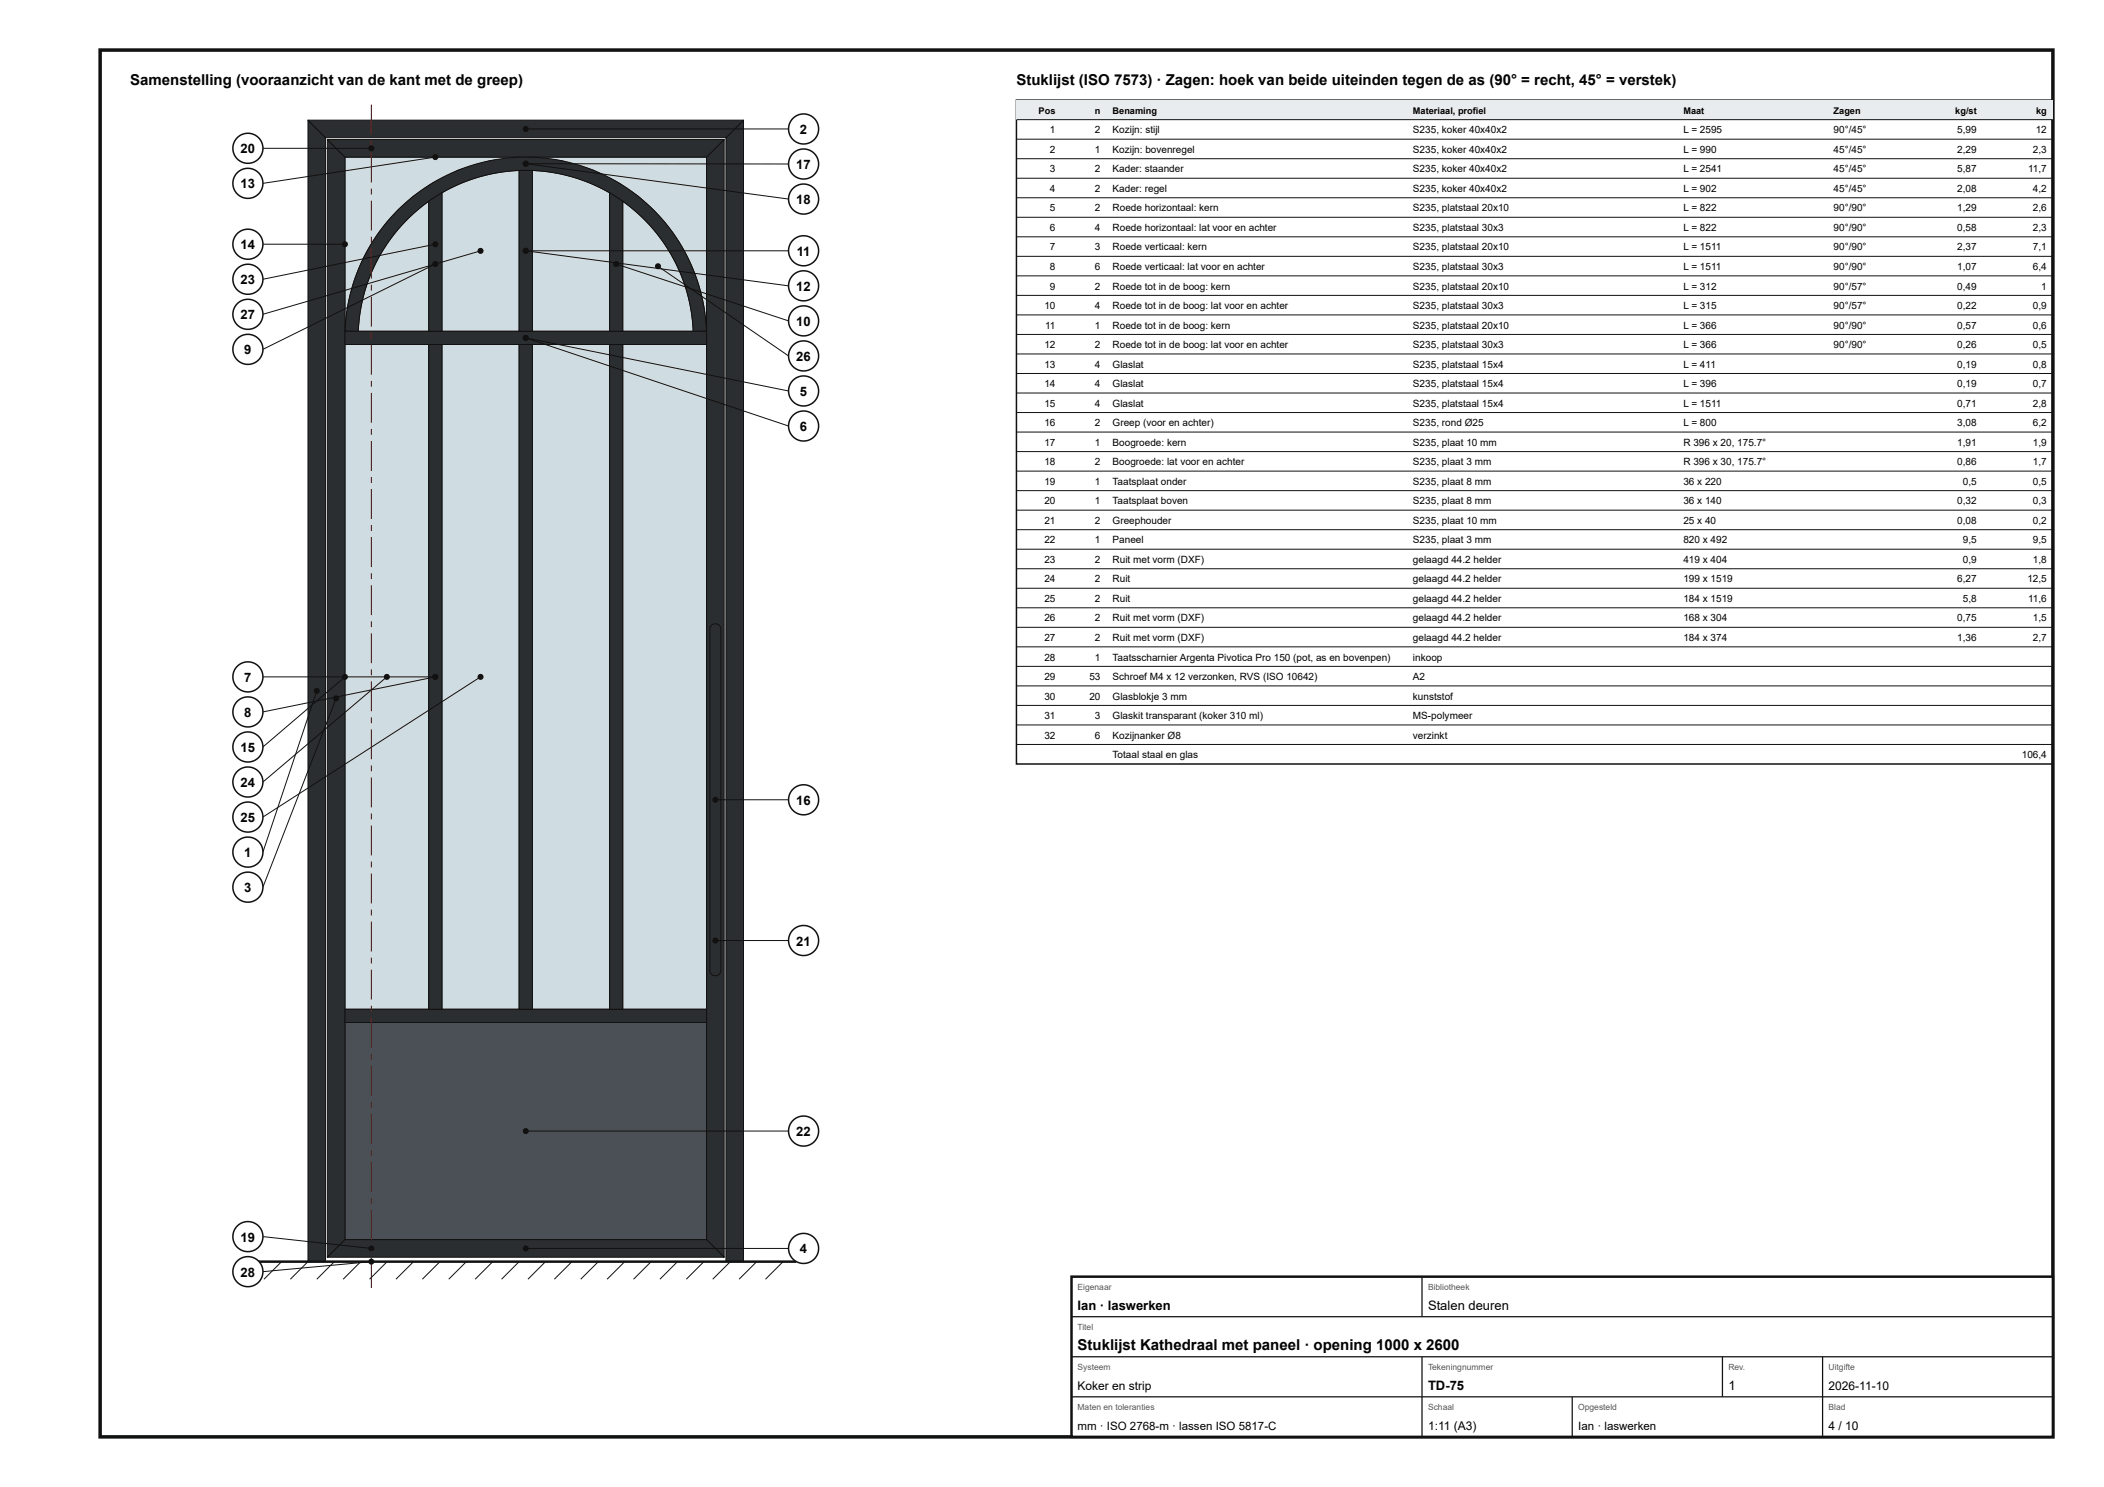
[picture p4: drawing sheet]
<svg xmlns="http://www.w3.org/2000/svg" width="420mm" height="297mm" viewBox="0 0 420 297" stroke-linecap="round" stroke-linejoin="round" font-family="sans-serif">
<path d="M20 10h390v277h-390z" fill="none" stroke="#111" stroke-width=".7" stroke-linecap="butt"/>
<path d="M68.9 31.4h36.1l-7.1 .7-6.3 1.9a36.2 36.2 0 0 0-20.9 22.1l-1.2 4.8-.6 5.3z" fill="#cfdde3"/>
<path d="M68.9 31.4h36.1l-7.1 .7-6.3 1.9a36.2 36.2 0 0 0-20.9 22.1l-1.2 4.8-.6 5.3z" fill="none" stroke="#111" stroke-width=".2"/>
<path d="M105 31.4h36.1v34.8l-.5-4.8a36.7 36.7 0 0 0-3.3-10.1 36.1 36.1 0 0 0-18.9-17.3l-6.3-1.9z" fill="#cfdde3"/>
<path d="M105 31.4h36.1v34.8l-.5-4.8a36.7 36.7 0 0 0-3.3-10.1 36.1 36.1 0 0 0-18.9-17.3l-6.3-1.9z" fill="none" stroke="#111" stroke-width=".2"/>
<path d="M68.9 68.8h16.7v132.8h-16.7z" fill="#cfdde3"/>
<path d="M68.9 68.8h16.7v132.8h-16.7z" fill="none" stroke="#111" stroke-width=".2"/>
<path d="M88.3 68.8h15.4v132.8h-15.4z" fill="#cfdde3"/>
<path d="M88.3 68.8h15.4v132.8h-15.4z" fill="none" stroke="#111" stroke-width=".2"/>
<path d="M106.3 68.8h15.4v132.8h-15.4z" fill="#cfdde3"/>
<path d="M106.3 68.8h15.4v132.8h-15.4z" fill="none" stroke="#111" stroke-width=".2"/>
<path d="M124.4 68.8h16.7v132.8h-16.7z" fill="#cfdde3"/>
<path d="M124.4 68.8h16.7v132.8h-16.7z" fill="none" stroke="#111" stroke-width=".2"/>
<path d="M81.3 43.8l2-1.8 2.3-1.8v26h-14.1a33.4 33.4 0 0 1 9.8-22.4z" fill="#cfdde3"/>
<path d="M81.3 43.8l2-1.8 2.3-1.8v26h-14.1a33.4 33.4 0 0 1 9.8-22.4z" fill="none" stroke="#111" stroke-width=".2"/>
<path d="M88.3 38.5a33.2 33.2 0 0 1 15.4-4.4v32.1h-15.4z" fill="#cfdde3"/>
<path d="M88.3 38.5a33.2 33.2 0 0 1 15.4-4.4v32.1h-15.4z" fill="none" stroke="#111" stroke-width=".2"/>
<path d="M106.3 34.1a33.5 33.5 0 0 1 15.4 4.4v27.7h-15.4z" fill="#cfdde3"/>
<path d="M106.3 34.1a33.5 33.5 0 0 1 15.4 4.4v27.7h-15.4z" fill="none" stroke="#111" stroke-width=".2"/>
<path d="M124.4 40.2a33.4 33.4 0 0 1 14 26h-14z" fill="#cfdde3"/>
<path d="M124.4 40.2a33.4 33.4 0 0 1 14 26h-14z" fill="none" stroke="#111" stroke-width=".2"/>
<path d="M68.9 204.2h72.2v43.4h-72.2z" fill="#4a5056"/>
<path d="M68.9 204.2h72.2v43.4h-72.2z" fill="none" stroke="#111" stroke-width=".2"/>
<path d="M61.5 24l3.5 3.5v224.5h-3.5z" fill="#2b2e31"/>
<path d="M61.5 24l3.5 3.5v224.5h-3.5z" fill="none" stroke="#111" stroke-width=".2"/>
<path d="M145 27.5l3.5-3.5v228h-3.5z" fill="#2b2e31"/>
<path d="M145 27.5l3.5-3.5v228h-3.5z" fill="none" stroke="#111" stroke-width=".2"/>
<path d="M61.5 24h87l-3.5 3.5h-80z" fill="#2b2e31"/>
<path d="M61.5 24h87l-3.5 3.5h-80z" fill="none" stroke="#111" stroke-width=".2"/>
<path d="M65.4 27.9l3.5 3.5v216.2l-3.5 3.5z" fill="#2b2e31"/>
<path d="M65.4 27.9l3.5 3.5v216.2l-3.5 3.5z" fill="none" stroke="#111" stroke-width=".2"/>
<path d="M141.1 31.4l3.5-3.5v223.2l-3.5-3.5z" fill="#2b2e31"/>
<path d="M141.1 31.4l3.5-3.5v223.2l-3.5-3.5z" fill="none" stroke="#111" stroke-width=".2"/>
<path d="M65.4 251.1l3.5-3.5h72.2l3.5 3.5z" fill="#2b2e31"/>
<path d="M65.4 251.1l3.5-3.5h72.2l3.5 3.5z" fill="none" stroke="#111" stroke-width=".2"/>
<path d="M65.4 27.9h79.2l-3.5 3.5h-72.2z" fill="#2b2e31"/>
<path d="M65.4 27.9h79.2l-3.5 3.5h-72.2z" fill="none" stroke="#111" stroke-width=".2"/>
<path d="M79.1 42.4a36.1 36.1 0 0 1 38.8-8.6 36.1 36.1 0 0 1 23.2 32.3l-2.7 .1a33.5 33.5 0 0 0-33.4-32.2 33.5 33.5 0 0 0-33.5 32.2l-2.6-.1a36.2 36.2 0 0 1 10.2-23.7z" fill="#2b2e31"/>
<path d="M79.1 42.4a36.1 36.1 0 0 1 38.8-8.6 36.1 36.1 0 0 1 23.2 32.3l-2.7 .1a33.5 33.5 0 0 0-33.4-32.2 33.5 33.5 0 0 0-33.5 32.2l-2.6-.1a36.2 36.2 0 0 1 10.2-23.7z" fill="none" stroke="#111" stroke-width=".2"/>
<path d="M68.9 66.2h72.2v2.6h-72.2z" fill="#2b2e31"/>
<path d="M68.9 66.2h72.2v2.6h-72.2z" fill="none" stroke="#111" stroke-width=".2"/>
<path d="M68.9 201.6h72.2v2.6h-72.2z" fill="#2b2e31"/>
<path d="M68.9 201.6h72.2v2.6h-72.2z" fill="none" stroke="#111" stroke-width=".2"/>
<path d="M85.6 68.8h2.7v132.8h-2.7z" fill="#2b2e31"/>
<path d="M85.6 68.8h2.7v132.8h-2.7z" fill="none" stroke="#111" stroke-width=".2"/>
<path d="M103.7 68.8h2.6v132.8h-2.6z" fill="#2b2e31"/>
<path d="M103.7 68.8h2.6v132.8h-2.6z" fill="none" stroke="#111" stroke-width=".2"/>
<path d="M121.7 68.8h2.7v132.8h-2.7z" fill="#2b2e31"/>
<path d="M121.7 68.8h2.7v132.8h-2.7z" fill="none" stroke="#111" stroke-width=".2"/>
<path d="M85.6 40.2l2.7-1.7v27.7h-2.7z" fill="#2b2e31"/>
<path d="M85.6 40.2l2.7-1.7v27.7h-2.7z" fill="none" stroke="#111" stroke-width=".2"/>
<path d="M103.7 34h2.6v32.2h-2.6z" fill="#2b2e31"/>
<path d="M103.7 34h2.6v32.2h-2.6z" fill="none" stroke="#111" stroke-width=".2"/>
<path d="M121.7 38.5l2.7 1.7v26h-2.7z" fill="#2b2e31"/>
<path d="M121.7 38.5l2.7 1.7v26h-2.7z" fill="none" stroke="#111" stroke-width=".2"/>
<path d="M74.1 251.3h.2v6h-.2zM74.1 248.9h.2v1.2h-.2zM74.1 241.7h.2v6h-.2zM74.1 239.3h.2v1.2h-.2zM74.1 232.1h.2v6h-.2zM74.1 229.7h.2v1.2h-.2zM74.1 222.5h.2v6h-.2zM74.1 220.1h.2v1.2h-.2zM74.1 212.9h.2v6h-.2zM74.1 210.5h.2v1.2h-.2zM74.1 203.3h.2v6h-.2zM74.1 200.9h.2v1.2h-.2zM74.1 193.7h.2v6h-.2zM74.1 191.3h.2v1.2h-.2zM74.1 184.1h.2v6h-.2zM74.1 181.7h.2v1.2h-.2zM74.1 174.5h.2v6h-.2zM74.1 172.1h.2v1.2h-.2zM74.1 164.9h.2v6h-.2zM74.1 162.5h.2v1.2h-.2zM74.1 155.3h.2v6h-.2zM74.1 152.9h.2v1.2h-.2zM74.1 145.7h.2v6h-.2zM74.1 143.3h.2v1.2h-.2zM74.1 136.1h.2v6h-.2zM74.1 133.7h.2v1.2h-.2zM74.1 126.5h.2v6h-.2zM74.1 124.1h.2v1.2h-.2zM74.1 116.9h.2v6h-.2zM74.1 114.5h.2v1.2h-.2zM74.1 107.3h.2v6h-.2zM74.1 104.9h.2v1.2h-.2zM74.1 97.7h.2v6h-.2zM74.1 95.3h.2v1.2h-.2zM74.1 88.1h.2v6h-.2zM74.1 85.7h.2v1.2h-.2zM74.1 78.5h.2v6h-.2zM74.1 76.1h.2v1.2h-.2zM74.1 68.9h.2v6h-.2zM74.1 66.5h.2v1.2h-.2zM74.1 59.3h.2v6h-.2zM74.1 56.9h.2v1.2h-.2zM74.1 49.7h.2v6h-.2zM74.1 47.3h.2v1.2h-.2zM74.1 40.1h.2v6h-.2zM74.1 37.7h.2v1.2h-.2zM74.1 30.5h.2v6h-.2zM74.1 28.1h.2v1.2h-.2zM74.1 20.9h.2v6h-.2z" fill="#b00"/>
<path d="M142.1 124.9a1.11 1.11 0 0 1 1.2-.2 1.11 1.11 0 0 1 .7 .9v68.2a1.1 1.1 0 0 1-1.1 1.1 1.1 1.1 0 0 1-1.1-1.1v-68.2z" fill="#2b2e31"/>
<g fill="none" stroke="#111" stroke-width=".2">
<path d="M142.1 124.9a1.11 1.11 0 0 1 1.2-.2 1.11 1.11 0 0 1 .7 .9v68.2a1.1 1.1 0 0 1-1.1 1.1 1.1 1.1 0 0 1-1.1-1.1v-68.2zM51 252l-3.6 3.5M56.2 252l-3.5 3.5M61.5 252l-3.5 3.5M66.8 252l-3.5 3.5M72 252l-3.5 3.5M77.3 252l-3.5 3.5M82.6 252l-3.5 3.5M87.9 252l-3.6 3.5M93.1 252l-3.5 3.5M98.4 252l-3.5 3.5M103.7 252l-3.5 3.5"/>
<path d="M108.9 252l-3.5 3.5M114.2 252l-3.5 3.5M119.5 252l-3.5 3.5M124.8 252l-3.6 3.5M130 252l-3.5 3.5M135.3 252l-3.5 3.5M140.6 252l-3.5 3.5M145.9 252l-3.6 3.5M151.1 252l-3.5 3.5M156.4 252l-3.5 3.5"/>
</g>
<path d="M51 252h108" fill="none" stroke="#111" stroke-width=".5"/>
<circle cx="74.2" cy="29.6" r=".6" fill="#111"/>
<path d="M52.5 29.6h21.7" fill="none" stroke="#111" stroke-width=".2"/>
<circle cx="49.5" cy="29.6" r="3" fill="#fff"/>
<circle cx="49.5" cy="29.6" r="3" fill="none" stroke="#111" stroke-width=".3"/>
<circle cx="86.9" cy="31.4" r=".6" fill="#111"/>
<path d="M86.9 31.4l-34.4 5.2" fill="none" stroke="#111" stroke-width=".2"/>
<circle cx="49.5" cy="36.6" r="3" fill="#fff"/>
<circle cx="49.5" cy="36.6" r="3" fill="none" stroke="#111" stroke-width=".3"/>
<circle cx="68.9" cy="48.8" r=".6" fill="#111"/>
<path d="M52.5 48.8h16.4" fill="none" stroke="#111" stroke-width=".2"/>
<circle cx="49.5" cy="48.8" r="3" fill="#fff"/>
<circle cx="49.5" cy="48.8" r="3" fill="none" stroke="#111" stroke-width=".3"/>
<circle cx="86.9" cy="48.8" r=".6" fill="#111"/>
<path d="M86.9 48.8l-34.4 7" fill="none" stroke="#111" stroke-width=".2"/>
<circle cx="49.5" cy="55.8" r="3" fill="#fff"/>
<circle cx="49.5" cy="55.8" r="3" fill="none" stroke="#111" stroke-width=".3"/>
<circle cx="96" cy="50.1" r=".6" fill="#111"/>
<path d="M96 50.1l-43.5 12.7" fill="none" stroke="#111" stroke-width=".2"/>
<circle cx="49.5" cy="62.8" r="3" fill="#fff"/>
<circle cx="49.5" cy="62.8" r="3" fill="none" stroke="#111" stroke-width=".3"/>
<circle cx="86.9" cy="52.7" r=".6" fill="#111"/>
<path d="M86.9 52.7l-34.4 17.1" fill="none" stroke="#111" stroke-width=".2"/>
<circle cx="49.5" cy="69.8" r="3" fill="#fff"/>
<circle cx="49.5" cy="69.8" r="3" fill="none" stroke="#111" stroke-width=".3"/>
<circle cx="86.9" cy="135.2" r=".6" fill="#111"/>
<path d="M52.5 135.2h34.4" fill="none" stroke="#111" stroke-width=".2"/>
<circle cx="49.5" cy="135.2" r="3" fill="#fff"/>
<circle cx="49.5" cy="135.2" r="3" fill="none" stroke="#111" stroke-width=".3"/>
<circle cx="86.9" cy="135.2" r=".6" fill="#111"/>
<path d="M86.9 135.2l-34.4 7" fill="none" stroke="#111" stroke-width=".2"/>
<circle cx="49.5" cy="142.2" r="3" fill="#fff"/>
<circle cx="49.5" cy="142.2" r="3" fill="none" stroke="#111" stroke-width=".3"/>
<circle cx="68.9" cy="135.2" r=".6" fill="#111"/>
<path d="M68.9 135.2l-16.4 14" fill="none" stroke="#111" stroke-width=".2"/>
<circle cx="49.5" cy="149.2" r="3" fill="#fff"/>
<circle cx="49.5" cy="149.2" r="3" fill="none" stroke="#111" stroke-width=".3"/>
<circle cx="77.3" cy="135.2" r=".6" fill="#111"/>
<path d="M77.3 135.2l-24.8 21" fill="none" stroke="#111" stroke-width=".2"/>
<circle cx="49.5" cy="156.2" r="3" fill="#fff"/>
<circle cx="49.5" cy="156.2" r="3" fill="none" stroke="#111" stroke-width=".3"/>
<circle cx="96" cy="135.2" r=".6" fill="#111"/>
<path d="M96 135.2l-43.5 28" fill="none" stroke="#111" stroke-width=".2"/>
<circle cx="49.5" cy="163.2" r="3" fill="#fff"/>
<circle cx="49.5" cy="163.2" r="3" fill="none" stroke="#111" stroke-width=".3"/>
<circle cx="63.3" cy="138" r=".6" fill="#111"/>
<path d="M63.3 138l-10.8 32.2" fill="none" stroke="#111" stroke-width=".2"/>
<circle cx="49.5" cy="170.2" r="3" fill="#fff"/>
<circle cx="49.5" cy="170.2" r="3" fill="none" stroke="#111" stroke-width=".3"/>
<circle cx="67.1" cy="139.5" r=".6" fill="#111"/>
<path d="M67.1 139.5l-14.6 37.7" fill="none" stroke="#111" stroke-width=".2"/>
<circle cx="49.5" cy="177.2" r="3" fill="#fff"/>
<circle cx="49.5" cy="177.2" r="3" fill="none" stroke="#111" stroke-width=".3"/>
<circle cx="74.2" cy="249.4" r=".6" fill="#111"/>
<path d="M52.5 247l21.7 2.4" fill="none" stroke="#111" stroke-width=".2"/>
<circle cx="49.5" cy="247" r="3" fill="#fff"/>
<circle cx="49.5" cy="247" r="3" fill="none" stroke="#111" stroke-width=".3"/>
<circle cx="74.2" cy="252" r=".6" fill="#111"/>
<path d="M74.2 252l-21.7 2" fill="none" stroke="#111" stroke-width=".2"/>
<circle cx="49.5" cy="254" r="3" fill="#fff"/>
<circle cx="49.5" cy="254" r="3" fill="none" stroke="#111" stroke-width=".3"/>
<circle cx="105" cy="25.8" r=".6" fill="#111"/>
<path d="M105 25.8h52.5" fill="none" stroke="#111" stroke-width=".2"/>
<circle cx="160.5" cy="25.8" r="3" fill="#fff"/>
<circle cx="160.5" cy="25.8" r="3" fill="none" stroke="#111" stroke-width=".3"/>
<circle cx="105" cy="32.7" r=".6" fill="#111"/>
<path d="M105 32.7l52.5 .1" fill="none" stroke="#111" stroke-width=".2"/>
<circle cx="160.5" cy="32.8" r="3" fill="#fff"/>
<circle cx="160.5" cy="32.8" r="3" fill="none" stroke="#111" stroke-width=".3"/>
<circle cx="105" cy="32.7" r=".6" fill="#111"/>
<path d="M105 32.7l52.5 7.1" fill="none" stroke="#111" stroke-width=".2"/>
<circle cx="160.5" cy="39.8" r="3" fill="#fff"/>
<circle cx="160.5" cy="39.8" r="3" fill="none" stroke="#111" stroke-width=".3"/>
<circle cx="105" cy="50.1" r=".6" fill="#111"/>
<path d="M105 50.1h52.5" fill="none" stroke="#111" stroke-width=".2"/>
<circle cx="160.5" cy="50.1" r="3" fill="#fff"/>
<circle cx="160.5" cy="50.1" r="3" fill="none" stroke="#111" stroke-width=".3"/>
<circle cx="105" cy="50.1" r=".6" fill="#111"/>
<path d="M105 50.1l52.5 7" fill="none" stroke="#111" stroke-width=".2"/>
<circle cx="160.5" cy="57.1" r="3" fill="#fff"/>
<circle cx="160.5" cy="57.1" r="3" fill="none" stroke="#111" stroke-width=".3"/>
<circle cx="123.1" cy="52.7" r=".6" fill="#111"/>
<path d="M123.1 52.7l34.4 11.4" fill="none" stroke="#111" stroke-width=".2"/>
<circle cx="160.5" cy="64.1" r="3" fill="#fff"/>
<circle cx="160.5" cy="64.1" r="3" fill="none" stroke="#111" stroke-width=".3"/>
<circle cx="131.4" cy="53.2" r=".6" fill="#111"/>
<path d="M131.4 53.2l26.1 17.9" fill="none" stroke="#111" stroke-width=".2"/>
<circle cx="160.5" cy="71.1" r="3" fill="#fff"/>
<circle cx="160.5" cy="71.1" r="3" fill="none" stroke="#111" stroke-width=".3"/>
<circle cx="105" cy="67.5" r=".6" fill="#111"/>
<path d="M105 67.5l52.5 10.6" fill="none" stroke="#111" stroke-width=".2"/>
<circle cx="160.5" cy="78.1" r="3" fill="#fff"/>
<circle cx="160.5" cy="78.1" r="3" fill="none" stroke="#111" stroke-width=".3"/>
<circle cx="105" cy="67.5" r=".6" fill="#111"/>
<path d="M105 67.5l52.5 17.6" fill="none" stroke="#111" stroke-width=".2"/>
<circle cx="160.5" cy="85.1" r="3" fill="#fff"/>
<circle cx="160.5" cy="85.1" r="3" fill="none" stroke="#111" stroke-width=".3"/>
<circle cx="142.9" cy="159.7" r=".6" fill="#111"/>
<path d="M142.9 159.7h14.6" fill="none" stroke="#111" stroke-width=".2"/>
<circle cx="160.5" cy="159.7" r="3" fill="#fff"/>
<circle cx="160.5" cy="159.7" r="3" fill="none" stroke="#111" stroke-width=".3"/>
<circle cx="142.9" cy="187.9" r=".6" fill="#111"/>
<path d="M142.9 187.9h14.6" fill="none" stroke="#111" stroke-width=".2"/>
<circle cx="160.5" cy="187.9" r="3" fill="#fff"/>
<circle cx="160.5" cy="187.9" r="3" fill="none" stroke="#111" stroke-width=".3"/>
<circle cx="105" cy="225.9" r=".6" fill="#111"/>
<path d="M105 225.9h52.5" fill="none" stroke="#111" stroke-width=".2"/>
<circle cx="160.5" cy="225.9" r="3" fill="#fff"/>
<circle cx="160.5" cy="225.9" r="3" fill="none" stroke="#111" stroke-width=".3"/>
<circle cx="105" cy="249.4" r=".6" fill="#111"/>
<path d="M105 249.4h52.5" fill="none" stroke="#111" stroke-width=".2"/>
<circle cx="160.5" cy="249.4" r="3" fill="#fff"/>
<g fill="none" stroke="#111" stroke-width=".3">
<path d="M203 20h207v132.6h-207z"/>
<circle cx="160.5" cy="249.4" r="3"/>
</g>
<path d="M203 20h207v3.9h-207z" fill="#e9ecee"/>
<g fill="none" stroke="#111" stroke-width=".2">
<path d="M203 23.9h207M203 27.8h207M203 31.7h207M203 35.6h207M203 39.5h207M203 43.4h207M203 47.3h207M203 51.2h207M203 55.1h207M203 59h207M203 62.9h207M203 66.8h207"/>
<path d="M203 70.7h207M203 74.6h207M203 78.5h207M203 82.4h207M203 86.3h207M203 90.2h207M203 94.1h207M203 98h207M203 101.9h207M203 105.8h207M203 109.7h207M203 113.6h207"/>
<path d="M203 117.5h207M203 121.4h207M203 125.3h207M203 129.2h207M203 133.1h207M203 137h207M203 140.9h207M203 144.8h207M203 148.7h207"/>
</g>
<path d="M214 255h196v32h-196z" fill="#fff"/>
<path d="M214 255h196v32h-196z" fill="none" stroke="#111" stroke-width=".5"/>
<path d="M284 255v8M214 263h196M214 271h196M214 279h196M284 271v16M314 279v8M344 271v8M364 271v16" fill="none" stroke="#111" stroke-width=".25"/>
<g font-size="3">
<text x="26" y="17">Samenstelling (vooraanzicht van de kant met de greep)</text>
<text x="203" y="17">Stuklijst (ISO 7573) · Zagen: hoek van beide uiteinden tegen de as (90° = recht, 45° = verstek)</text>
<text x="215.2" y="269.6">Stuklijst Kathedraal met paneel · opening 1000 x 2600</text>
</g>
<g font-size="2.6">
<text x="159.8" y="26.8">2</text>
<text x="48.1" y="30.6">20</text>
<text x="159" y="33.8">17</text>
<text x="48.1" y="37.6">13</text>
<text x="159" y="40.8">18</text>
<text x="48.1" y="49.8">14</text>
<text x="159.1" y="51.1">11</text>
<text x="48.1" y="56.8">23</text>
<text x="159" y="58.1">12</text>
<text x="48.1" y="63.8">27</text>
<text x="159" y="65.1">10</text>
<text x="48.8" y="70.8">9</text>
<text x="159" y="72.1">26</text>
<text x="159.8" y="79.1">5</text>
<text x="159.8" y="86.1">6</text>
<text x="48.8" y="136.2">7</text>
<text x="48.8" y="143.2">8</text>
<text x="48.1" y="150.2">15</text>
<text x="48.1" y="157.2">24</text>
<text x="159" y="160.7">16</text>
<text x="48.1" y="164.2">25</text>
<text x="48.8" y="171.2">1</text>
<text x="48.8" y="178.2">3</text>
<text x="159" y="188.9">21</text>
<text x="159" y="226.9">22</text>
<text x="48.1" y="248">19</text>
<text x="159.8" y="250.4">4</text>
<text x="48.1" y="255">28</text>
<text x="215.2" y="261.6">Ian · laswerken</text>
<text x="285.2" y="261.6">Stalen deuren</text>
<text x="285.2" y="277.6">TD-75</text>
<text x="345.2" y="277.6">1</text>
</g>
<g font-size="2.4">
<text x="215.2" y="277.6">Koker en strip</text>
<text x="365.2" y="277.6">2026-11-10</text>
<text x="285.2" y="285.6">1:11 (A3)</text>
<text x="365.2" y="285.6">4 / 10</text>
</g>
<g font-size="2.3">
<text x="215.2" y="285.6">mm · ISO 2768-m · lassen ISO 5817-C</text>
<text x="315.2" y="285.6">Ian · laswerken</text>
</g>
<g font-size="2">
<text x="209.7" y="26.6">1</text>
<text x="218.7" y="26.6">2</text>
<text x="222.2" y="26.6">Kozijn: stijl</text>
<text x="282.2" y="26.6">S235, koker 40x40x2</text>
<text x="336.2" y="26.6">L = 2595</text>
<text x="366.2" y="26.6">90°/45°</text>
<text x="390.9" y="26.6">5,99</text>
<text x="406.6" y="26.6">12</text>
<text x="209.7" y="30.5">2</text>
<text x="209.7" y="34.4">3</text>
<text x="218.7" y="30.5">1</text>
<text x="218.7" y="34.4">2</text>
<text x="222.2" y="30.5">Kozijn: bovenregel</text>
<text x="222.2" y="34.4">Kader: staander</text>
<text x="282.2" y="30.5">S235, koker 40x40x2</text>
<text x="282.2" y="34.4">S235, koker 40x40x2</text>
<text x="336.2" y="30.5">L = 990</text>
<text x="336.2" y="34.4">L = 2541</text>
<text x="366.2" y="30.5">45°/45°</text>
<text x="366.2" y="34.4">45°/45°</text>
<text x="390.9" y="30.5">2,29</text>
<text x="390.9" y="34.4">5,87</text>
<text x="405.1" y="34.4">11,7</text>
<text x="406" y="30.5">2,3</text>
<text x="209.7" y="38.3">4</text>
<text x="218.7" y="38.3">2</text>
<text x="222.2" y="38.3">Kader: regel</text>
<text x="282.2" y="38.3">S235, koker 40x40x2</text>
<text x="336.2" y="38.3">L = 902</text>
<text x="366.2" y="38.3">45°/45°</text>
<text x="390.9" y="38.3">2,08</text>
<text x="406" y="38.3">4,2</text>
<text x="209.7" y="42.2">5</text>
<text x="209.7" y="46.1">6</text>
<text x="218.7" y="42.2">2</text>
<text x="218.7" y="46.1">4</text>
<text x="222.2" y="42.2">Roede horizontaal: kern</text>
<text x="222.2" y="46.1">Roede horizontaal: lat voor en achter</text>
<text x="282.2" y="42.2">S235, platstaal 20x10</text>
<text x="282.2" y="46.1">S235, platstaal 30x3</text>
<text x="336.2" y="42.2">L = 822</text>
<text x="336.2" y="46.1">L = 822</text>
<text x="366.2" y="42.2">90°/90°</text>
<text x="366.2" y="46.1">90°/90°</text>
<text x="390.9" y="42.2">1,29</text>
<text x="390.9" y="46.1">0,58</text>
<text x="406" y="42.2">2,6</text>
<text x="406" y="46.1">2,3</text>
<text x="209.7" y="50">7</text>
<text x="209.7" y="53.9">8</text>
<text x="218.7" y="50">3</text>
<text x="218.7" y="53.9">6</text>
<text x="222.2" y="50">Roede verticaal: kern</text>
<text x="222.2" y="53.9">Roede verticaal: lat voor en achter</text>
<text x="282.2" y="50">S235, platstaal 20x10</text>
<text x="282.2" y="53.9">S235, platstaal 30x3</text>
<text x="336.2" y="50">L = 1511</text>
<text x="336.2" y="53.9">L = 1511</text>
<text x="366.2" y="50">90°/90°</text>
<text x="366.2" y="53.9">90°/90°</text>
<text x="390.9" y="50">2,37</text>
<text x="390.9" y="53.9">1,07</text>
<text x="406" y="50">7,1</text>
<text x="406" y="53.9">6,4</text>
<text x="209.7" y="57.8">9</text>
<text x="218.7" y="57.8">2</text>
<text x="222.2" y="57.8">Roede tot in de boog: kern</text>
<text x="282.2" y="57.8">S235, platstaal 20x10</text>
<text x="336.2" y="57.8">L = 312</text>
<text x="366.2" y="57.8">90°/57°</text>
<text x="390.9" y="57.8">0,49</text>
<text x="407.7" y="57.8">1</text>
<text x="208.6" y="61.7">10</text>
<text x="208.7" y="65.6">11</text>
<text x="218.7" y="61.7">4</text>
<text x="218.7" y="65.6">1</text>
<text x="222.2" y="61.7">Roede tot in de boog: lat voor en achter</text>
<text x="222.2" y="65.6">Roede tot in de boog: kern</text>
<text x="282.2" y="61.7">S235, platstaal 30x3</text>
<text x="282.2" y="65.6">S235, platstaal 20x10</text>
<text x="336.2" y="61.7">L = 315</text>
<text x="336.2" y="65.6">L = 366</text>
<text x="366.2" y="61.7">90°/57°</text>
<text x="366.2" y="65.6">90°/90°</text>
<text x="390.9" y="61.7">0,22</text>
<text x="390.9" y="65.6">0,57</text>
<text x="406" y="61.7">0,9</text>
<text x="406" y="65.6">0,6</text>
<text x="208.6" y="69.5">12</text>
<text x="218.7" y="69.5">2</text>
<text x="222.2" y="69.5">Roede tot in de boog: lat voor en achter</text>
<text x="282.2" y="69.5">S235, platstaal 30x3</text>
<text x="336.2" y="69.5">L = 366</text>
<text x="366.2" y="69.5">90°/90°</text>
<text x="390.9" y="69.5">0,26</text>
<text x="406" y="69.5">0,5</text>
<text x="208.6" y="73.4">13</text>
<text x="208.6" y="77.3">14</text>
<text x="218.7" y="73.4">4</text>
<text x="218.7" y="77.3">4</text>
<text x="222.2" y="73.4">Glaslat</text>
<text x="222.2" y="77.3">Glaslat</text>
<text x="282.2" y="73.4">S235, platstaal 15x4</text>
<text x="282.2" y="77.3">S235, platstaal 15x4</text>
<text x="336.2" y="73.4">L = 411</text>
<text x="336.2" y="77.3">L = 396</text>
<text x="390.9" y="73.4">0,19</text>
<text x="390.9" y="77.3">0,19</text>
<text x="406" y="73.4">0,8</text>
<text x="406" y="77.3">0,7</text>
<text x="208.6" y="81.2">15</text>
<text x="218.7" y="81.2">4</text>
<text x="222.2" y="81.2">Glaslat</text>
<text x="282.2" y="81.2">S235, platstaal 15x4</text>
<text x="336.2" y="81.2">L = 1511</text>
<text x="390.9" y="81.2">0,71</text>
<text x="406" y="81.2">2,8</text>
<text x="208.6" y="85.1">16</text>
<text x="208.6" y="89">17</text>
<text x="218.7" y="85.1">2</text>
<text x="218.7" y="89">1</text>
<text x="222.2" y="85.1">Greep (voor en achter)</text>
<text x="222.2" y="89">Boogroede: kern</text>
<text x="282.2" y="85.1">S235, rond Ø25</text>
<text x="282.2" y="89">S235, plaat 10 mm</text>
<text x="336.2" y="85.1">L = 800</text>
<text x="336.2" y="89">R 396 x 20, 175.7°</text>
<text x="390.9" y="85.1">3,08</text>
<text x="390.9" y="89">1,91</text>
<text x="406" y="85.1">6,2</text>
<text x="406" y="89">1,9</text>
<text x="208.6" y="92.9">18</text>
<text x="218.7" y="92.9">2</text>
<text x="222.2" y="92.9">Boogroede: lat voor en achter</text>
<text x="282.2" y="92.9">S235, plaat 3 mm</text>
<text x="336.2" y="92.9">R 396 x 30, 175.7°</text>
<text x="390.9" y="92.9">0,86</text>
<text x="406" y="92.9">1,7</text>
<text x="208.6" y="96.8">19</text>
<text x="208.6" y="100.7">20</text>
<text x="218.7" y="96.8">1</text>
<text x="218.7" y="100.7">1</text>
<text x="222.2" y="96.8">Taatsplaat onder</text>
<text x="222.2" y="100.7">Taatsplaat boven</text>
<text x="282.2" y="96.8">S235, plaat 8 mm</text>
<text x="282.2" y="100.7">S235, plaat 8 mm</text>
<text x="336.2" y="96.8">36 x 220</text>
<text x="336.2" y="100.7">36 x 140</text>
<text x="390.9" y="100.7">0,32</text>
<text x="392" y="96.8">0,5</text>
<text x="406" y="96.8">0,5</text>
<text x="406" y="100.7">0,3</text>
<text x="208.6" y="104.6">21</text>
<text x="218.7" y="104.6">2</text>
<text x="222.2" y="104.6">Greephouder</text>
<text x="282.2" y="104.6">S235, plaat 10 mm</text>
<text x="336.2" y="104.6">25 x 40</text>
<text x="390.9" y="104.6">0,08</text>
<text x="406" y="104.6">0,2</text>
<text x="208.6" y="108.5">22</text>
<text x="208.6" y="112.4">23</text>
<text x="218.7" y="108.5">1</text>
<text x="218.7" y="112.4">2</text>
<text x="222.2" y="108.5">Paneel</text>
<text x="222.2" y="112.4">Ruit met vorm (DXF)</text>
<text x="282.2" y="108.5">S235, plaat 3 mm</text>
<text x="282.2" y="112.4">gelaagd 44.2 helder</text>
<text x="336.2" y="108.5">820 x 492</text>
<text x="336.2" y="112.4">419 x 404</text>
<text x="392" y="108.5">9,5</text>
<text x="392" y="112.4">0,9</text>
<text x="406" y="108.5">9,5</text>
<text x="406" y="112.4">1,8</text>
<text x="208.6" y="116.3">24</text>
<text x="218.7" y="116.3">2</text>
<text x="222.2" y="116.3">Ruit</text>
<text x="282.2" y="116.3">gelaagd 44.2 helder</text>
<text x="336.2" y="116.3">199 x 1519</text>
<text x="390.9" y="116.3">6,27</text>
<text x="404.9" y="116.3">12,5</text>
<text x="208.6" y="120.2">25</text>
<text x="208.6" y="124.1">26</text>
<text x="218.7" y="120.2">2</text>
<text x="218.7" y="124.1">2</text>
<text x="222.2" y="120.2">Ruit</text>
<text x="222.2" y="124.1">Ruit met vorm (DXF)</text>
<text x="282.2" y="120.2">gelaagd 44.2 helder</text>
<text x="282.2" y="124.1">gelaagd 44.2 helder</text>
<text x="336.2" y="120.2">184 x 1519</text>
<text x="336.2" y="124.1">168 x 304</text>
<text x="390.9" y="124.1">0,75</text>
<text x="392" y="120.2">5,8</text>
<text x="405.1" y="120.2">11,6</text>
<text x="406" y="124.1">1,5</text>
<text x="208.6" y="128">27</text>
<text x="208.6" y="131.9">28</text>
<text x="218.7" y="128">2</text>
<text x="218.7" y="131.9">1</text>
<text x="222.2" y="128">Ruit met vorm (DXF)</text>
<text x="222.2" y="131.9">Taatsscharnier Argenta Pivotica Pro 150 (pot, as en bovenpen)</text>
<text x="282.2" y="128">gelaagd 44.2 helder</text>
<text x="282.2" y="131.9">inkoop</text>
<text x="336.2" y="128">184 x 374</text>
<text x="390.9" y="128">1,36</text>
<text x="406" y="128">2,7</text>
<text x="208.6" y="135.8">29</text>
<text x="217.6" y="135.8">53</text>
<text x="222.2" y="135.8">Schroef M4 x 12 verzonken, RVS (ISO 10642)</text>
<text x="282.2" y="135.8">A2</text>
<text x="208.6" y="139.7">30</text>
<text x="208.6" y="143.6">31</text>
<text x="217.6" y="139.7">20</text>
<text x="218.7" y="143.6">3</text>
<text x="222.2" y="139.7">Glasblokje 3 mm</text>
<text x="222.2" y="143.6">Glaskit transparant (koker 310 ml)</text>
<text x="282.2" y="139.7">kunststof</text>
<text x="282.2" y="143.6">MS-polymeer</text>
<text x="208.6" y="147.5">32</text>
<text x="218.7" y="147.5">6</text>
<text x="222.2" y="147.5">Kozijnanker Ø8</text>
<text x="282.2" y="147.5">verzinkt</text>
<text x="222.2" y="151.4">Totaal staal en glas</text>
<text x="403.8" y="151.4">106,4</text>
</g>
<g font-size="1.8">
<text x="207.4" y="22.7">Pos</text>
<text x="218.7" y="22.7">n</text>
<text x="222.2" y="22.7">Benaming</text>
<text x="282.2" y="22.7">Materiaal, profiel</text>
<text x="336.2" y="22.7">Maat</text>
<text x="366.2" y="22.7">Zagen</text>
<text x="390.5" y="22.7">kg/st</text>
<text x="406.6" y="22.7">kg</text>
</g>
<g font-size="1.7" fill="#555">
<text x="215.2" y="257.6">Eigenaar</text>
<text x="285.2" y="257.6">Bibliotheek</text>
<text x="215.2" y="265.6">Titel</text>
<text x="215.2" y="273.6">Systeem</text>
<text x="285.2" y="273.6">Tekeningnummer</text>
<text x="345.2" y="273.6">Rev.</text>
<text x="365.2" y="273.6">Uitgifte</text>
<text x="215.2" y="281.6">Maten en toleranties</text>
<text x="285.2" y="281.6">Schaal</text>
<text x="315.2" y="281.6">Opgesteld</text>
<text x="365.2" y="281.6">Blad</text>
</g>
</svg>
